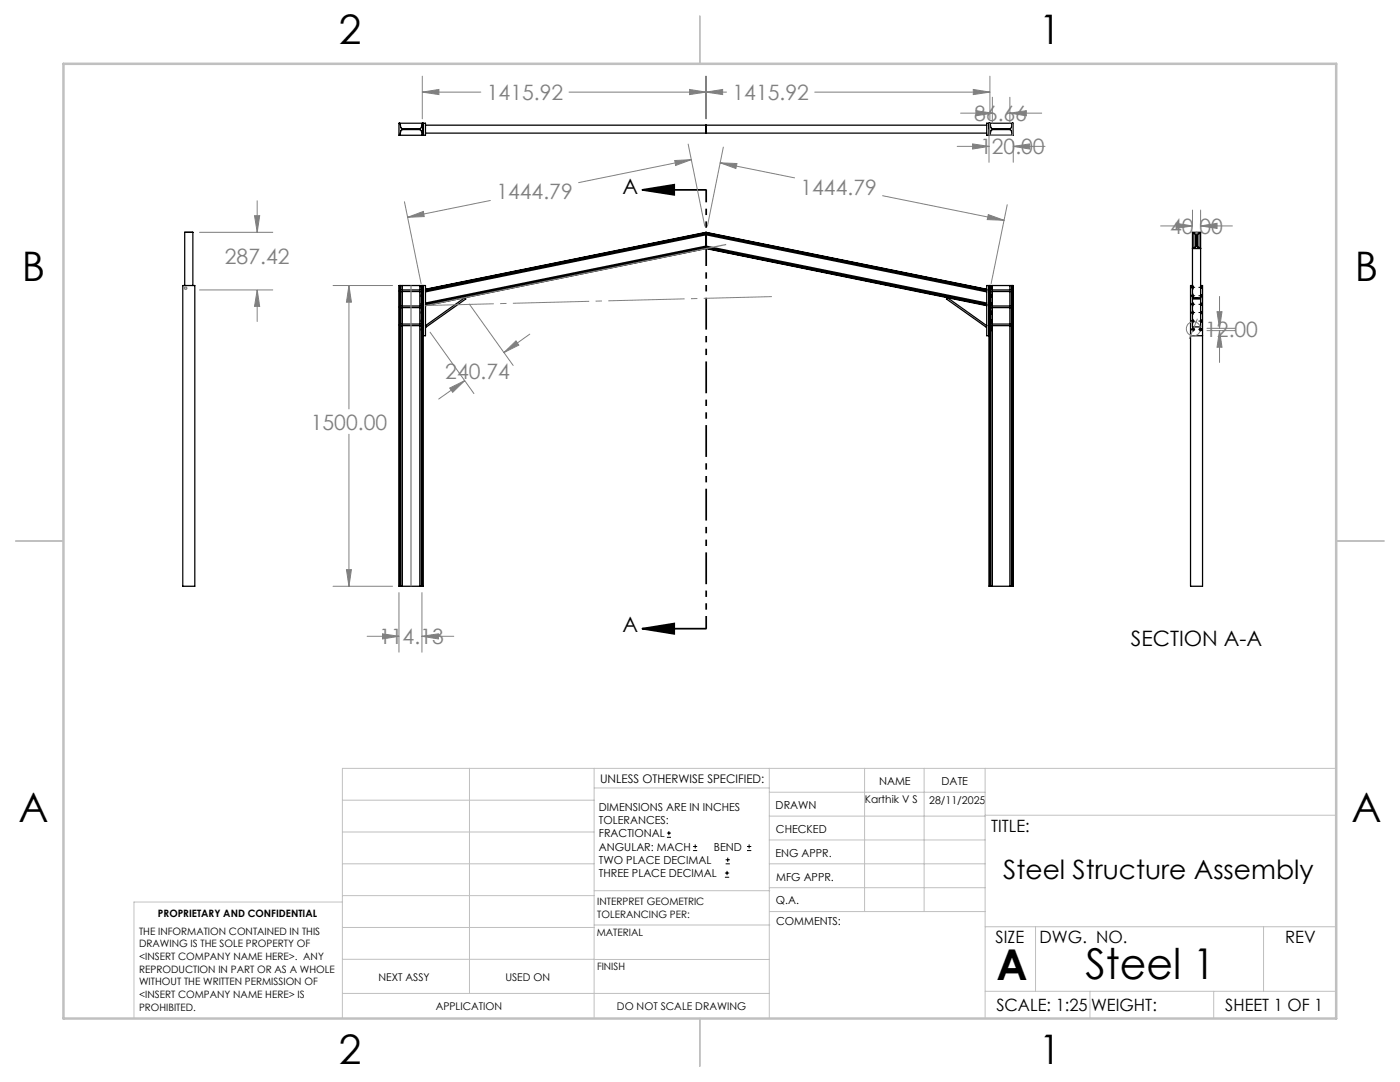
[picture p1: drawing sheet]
<svg xmlns="http://www.w3.org/2000/svg" width="279mm" height="216mm" viewBox="0 0 279 216" stroke-linecap="round" stroke-linejoin="round" font-family="sans-serif">
<g fill="none" stroke="#000" stroke-width=".25">
<path d="M79.6 24.6h5.3v2.4h-5.3zM79.7 27l.2-.1 .1-.9 .3-.1h3.5l.2 .1 .2 .9 .1 .1M79.7 24.6l.2 .1 .1 .8 .3 .2h3.5l.3-.3 .1-.7 .1-.1M84.4 24.6v2.4M84.9 25h112M84.9 26.6h112M140.9 25v1.6M196.9 24.6h5.3v2.4h-5.3zM197.4 24.6v2.4M197.5 24.6l.1 .1 .2 .8 .2 .2h3.6l.2-.2 .2-.8 .1-.1M197.5 27l.1-.1 .2-.9 .2-.1h3.5l.3 .1 .2 .9 .1 .1M36.5 57h2.4v60h-2.4z"/>
<path d="M36.9 57v-10.6h1.6v10.6M79.7 57h.2M79.7 57v60M79.7 58.2h4.6M79.7 57.9h4.6M79.7 57h-.1v60h.1M79.9 57h.1M79.9 57v.9M79.9 58.2v2.9M80 57h.3M80 57v.9M80 58.2v2.9"/>
<path d="M80.3 57h3.5M80.3 57v.9M80.3 58.2v2.9M83.8 57h.3M83.8 57v.9M83.8 58.2v2.9M84.1 58.8v.5zM84.1 57.1v.5zM84.1 57h.1M84.1 57v.9M84.1 58.2v2.9M84.2 57h.1"/>
<path d="M84.2 57v.9M84.2 58.2v2.9M84.3 57v60M84.3 57h.6v10h-.5M84.4 57l-.1 60M140.9 46.4v.2M140.9 49.4v.1M140.9 46.6v.2M140.9 49.1v.3M140.9 46.4l56 11.3M140.9 46.4h.1M140.9 46.6h.1"/>
<path d="M140.9 46.8v2.3M140.9 49.4h.1M140.9 49.5v.1M140.9 49.5l56 11.4M140.9 49.6l56 11.4M140.9 49.4l56 11.4M140.9 46.4l-56 11.3M140.9 49.4l-56 11.4M140.9 49.5l-56 11.4M140.9 49.6l-56 11.4M140.9 46.4l56 11.4M140.9 46.6l56 11.3"/>
<path d="M140.9 46.6l56 11.4M140.9 49.4l56 11.3M140.9 46.8l56 11.4M140.9 49.1l56 11.4M140.9 46.4l-56 11.4M140.9 46.6l-56 11.3M140.9 46.6l-56 11.4M140.9 49.4l-56 11.3M140.9 46.8l-56 11.4M140.9 49.1l-56 11.4M189.1 59.4l7.8 5.6-.2 .2-7.8-5.5zM197.4 57v60h.1"/>
<path d="M197.5 57h.1M197.5 58.2h4.6M197.5 57.9h4.6M197.5 57v60M197.5 57h-.6v10h.5M197.6 57h.1M197.6 57v.9M197.6 58.2v2.9M197.7 58.8v.1M197.7 58.8v.5M197.7 57.1v.2M197.7 57.1v.5"/>
<path d="M197.7 57.1h.1M197.7 57.6h.1M197.7 58.8h.1M197.7 59.3h.1M197.7 57.4v.2M197.7 59.1v.2M197.7 58.9v.2M197.7 57.3v.1M197.7 57h.3M197.7 57v.3M197.7 57.4v.5M197.7 58.2v.7"/>
<path d="M197.7 59.1v1.5M198 57h3.5M198 57v.9M198 58.2v2.9M201.5 57h.4M201.5 57v.9M201.5 58.2v2.9M201.9 57h.1M201.9 57v.9M201.9 58.2v2.9M202 57h.1M202 57v.9"/>
<path d="M202 58.2v2.9M202.1 57v60M202.1 57h.1v60h-.1M238 46.4l.1 .2M238 58.8l-.1 .1 .1 .3M238 57.1l-.1 .2 .1 .2M238 57h-.4v60h2.4v-60h-.4M238 46.4h1.6v18.8h-1.6zM238 49.6h1.6M238 59.4h1.6M238 59.7h1.6M238.1 49.4l-.1 .1"/>
<path d="M238.1 46.6h.4M238.1 46.6v2.8M238.5 46.6l.2 .2v2.3l-.2 .3M238.5 49.4h-.4M238.5 46.6v2.8M239.1 46.6l-.2 .2v2.3l.2 .3M239.1 49.4h.4M239.1 46.6v2.8M239.5 49.4l.1 .1M239.5 46.6h-.4M239.5 46.6v2.8M239.6 46.4l-.1 .2"/>
<path d="M239.6 57.1l.2 .1v.3l-.2 .1M239.6 58.8l.2 .1v.3l-.2 .1M79.7 61.1h4.6M79.7 61.4h4.6M79.7 64.7h4.6M79.7 65h4.6M79.9 61.4v3.3M79.9 65v52M80 61.4v3.3M80 65v52M80.3 61.4v3.3M80.3 65v52"/>
<path d="M83.8 61.4v3.3M83.8 65v52M84.1 65.5v.5zM84.1 63.9v.4zM84.1 62.2v.4zM84.1 60.5v.4zM84.1 61.4v3.3M84.1 65v52M84.2 61.4v3.3M84.2 65v52M84.9 65l7.8-5.6 .3 .3-7.9 5.5zM197.5 61.1h4.6v.3h-4.6"/>
<path d="M197.5 64.7h4.6M197.5 65h4.6M197.6 61.4v3.3M197.6 65v52M197.7 60.5v.1M197.7 60.5v.4M197.7 62.1v.2M197.7 62.1v.5M197.7 63.8v.2M197.7 63.8v.5M197.7 65.5v.2M197.7 65.5v.5"/>
<path d="M197.7 60.5h.1M197.7 60.9h.1M197.7 62.1h.1M197.7 62.6h.1M197.7 63.8h.1M197.7 64.3h.1M197.7 65.5h.1M197.7 66h.1M197.7 60.7v.2M197.7 62.4v.2M197.7 64.1v.2M197.7 65.8v.2"/>
<path d="M197.7 62.3v.1M197.7 64v.1M197.7 60.6v.1M197.7 65.7v.1M197.7 60.7v.4M197.7 61.4v.9M197.7 62.4v1.6M197.7 64.1v.6M197.7 65v.7M197.7 65.8v51.2M198 61.4v3.3M198 65v52"/>
<path d="M201.5 61.4v3.3M201.5 65v52M201.9 61.4v3.3M201.9 65v52M202 61.4v3.3M202 65v52M237.6 67h2.4M238 63.9l-.1 .1 .1 .3M238 62.2l-.1 .1 .1 .3M238 60.5l-.1 .1 .1 .3M239.6 63.8l.2 .2v.2l-.2 .1M239.6 62.1l.2 .2v.2l-.2 .1"/>
<path d="M239.6 60.5l.2 .1v.2l-.2 .1M79.7 117h.2M79.9 117h.1M80 117h.3M80.3 117h3.5M83.8 117h.3M84.1 117h.1M84.2 117h.1M197.5 117h.1M197.6 117h.1M197.7 117h.3M198 117h3.5"/>
<path d="M201.5 117h.4M201.9 117h.1M202 117h.1"/>
<circle cx="238.1" cy="65.7" r=".24"/>
<circle cx="239.6" cy="65.7" r=".24"/>
</g>
<g fill="none" stroke="#808080" stroke-width=".2">
<path d="M84.3 18.4l3.3-.5v1zM84.3 15.2v8.5M84.3 18.4h11.7M113.6 18.4h31.4M137.6 17.9l3.3 .5-3.3 .5zM140.9 18.4l3.3-.5v1zM140.9 15.2v8.5M162.6 18.4h35M194.2 17.9l3.4 .5-3.4 .5zM197.6 15.2v8.5M198 19.4v5.2M201.5 19.4v5.2"/>
<path d="M134.7 32l3.3-.1-3.2 1.1zM137.3 28.8l3.4 16.3M138 31.9l-22.5 4.5M143.7 32.5l3.4 .1-.2 1zM143.7 32.5l14.9 3M144.4 29.4l-3.2 15.7M176.1 39.1l24.3 4.9M191 29.2h6.4M191.7 22.6h6.3M194.1 28.7l3.3 .5-3.3 .5zM194.8 22.1l3.2 .5-3.2 .5zM197.4 25.9v6.5"/>
<path d="M201.5 22.6l3.3-.5v1zM201.5 22.6h6.4M202.2 29.2l3.3-.5v1zM202.2 28.3v4.1M202.2 29.2h6.4M39.8 46.4h14.7M39.8 57.9h14.7M50.8 43h1l-.5 3.4zM51.3 57.9l.5 3.2h-1zM51.3 40v6.4M51.3 57.9v6.3M66.5 57h11.9"/>
<path d="M69.6 57l.5 3.3h-1zM69.6 57v24.6M80.7 40.3l3.3 16.3M81.4 43.4l3.1-1.2 .2 1zM97.9 40l-16.5 3.4M197.2 42.8l3.2 1.2-3.4-.2zM201 40.9l-3.2 15.7M231.6 45.1h6.4M234.7 44.6l3.3 .5-3.3 .5zM238 41.9v3.2M239.6 45.1l3.3-.5v1zM239.6 41.9v3.2"/>
<path d="M239.6 45.1h6.4M243.4 59.2v6.3M85.8 66.3l8.8 12.2M89.7 77.4l3-1.4-2.4 2.3zM92.7 76l-5.1 3.6M93.7 60.7l8.7 12.2M100.6 70.3l2.4-2.3 .5 .9zM105.7 66.7l-5.1 3.6M239 63.6l-1.7 4M240.9 65.5h5.7M240.9 66h5.7M242.9 62.2h1l-.5 3.3z"/>
<path d="M243.4 66l.5 3.3h-1zM243.4 66v6.3M69.6 86.6v30.4M66.5 117h11.9M69.1 113.7h1l-.5 3.3zM79.6 118.3v11.8M84.2 118.3v11.8M73.3 127h6.3M76.3 126.5l3.3 .5-3.3 .5zM84.2 127l3.3-.5v1zM84.2 127h6.4"/>
<circle cx="238.2" cy="65.6" r="1.41"/>
</g>
<g fill="none" stroke="#000" stroke-width=".2">
<path d="M237.8 59h.1M237.8 57.3h.1M238 59h.2M238 57.3h.2M238.1 57v.2M238.1 57.2v.2M238.1 57.5v.2M238.1 58.7v.1M238.1 58.9v.2M238.1 59.2v.2M238.3 59h.1M238.3 57.3h.1"/>
<path d="M239.3 59h.1M239.3 57.3h.1M239.5 59h.2M239.5 57.3h.2M239.6 57v.2M239.6 57.2v.2M239.6 57.5v.2M239.6 58.7v.1M239.6 58.9v.2M239.6 59.2v.2M239.8 59h.1M239.8 57.3h.1"/>
<path d="M237.8 60.7h.1M237.8 65.7h.1M237.8 64.1h.1M237.8 62.4h.1M238 60.7h.2M238 65.7h.2M238 64.1h.2M238 62.4h.2M238.1 60.4v.1M238.1 60.6v.2M238.1 60.9v.1M238.1 62.1v.1"/>
<path d="M238.1 62.3v.2M238.1 62.6v.1M238.1 63.7v.2M238.1 64v.2M238.1 64.3v.1M238.1 65.4v.1M238.1 65.7v.1M238.1 65.9v.2M238.3 60.7h.1M238.3 65.7h.1M238.3 64.1h.1M238.3 62.4h.1"/>
<path d="M239.3 60.7h.1M239.3 65.7h.1M239.3 64.1h.1M239.3 62.4h.1M239.5 60.7h.2M239.5 65.7h.2M239.5 64.1h.2M239.5 62.4h.2M239.6 60.4v.1M239.6 60.6v.2M239.6 60.9v.1M239.6 62.1v.1"/>
<path d="M239.6 62.3v.2M239.6 62.6v.1M239.6 63.7v.2M239.6 64v.2M239.6 64.3v.1M239.6 65.4v.1M239.6 65.7v.1M239.6 65.9v.2M239.8 60.7h.1M239.8 65.7h.1M239.8 64.1h.1M239.8 62.4h.1"/>
<path d="M133.1 167.1h.8M133.1 166.2h.8M133.5 165.8v.9M138.3 169.7h.8M138.3 168.9h.8M138.7 168.5v.8M144.7 175h.8M144.7 174.2h.8M144.8 172.4h.9M144.8 171.6h.9M145.1 173.8v.8M145.2 171.1v.9"/>
<path d="M149.1 169.7h.8M149.1 168.9h.8M149.5 168.5v.8"/>
</g>
<path d="M128.2 37.9l6.3-1v2zM128.2 37.9h12.7M128.2 125.4l6.3-1v2.1zM128.2 125.4h12.7" fill="none" stroke="#000" stroke-width=".35"/>
<g fill="none" stroke="#808080" stroke-width=".25">
<path d="M197.5 24.6v2.4h4.6v-2.4M82 57v60M144.9 48.8l-60 12.2"/>
<circle cx="37.1" cy="57.5" r=".24"/>
</g>
<path d="M140.9 37.9v87.5" fill="none" stroke="#000" stroke-width=".35" stroke-dasharray="6.3 1.3 1.3 1.3 1.3 1.3" stroke-dashoffset="3.8" stroke-linecap="butt"/>
<path d="M84.9 61l69.2-1.8" fill="none" stroke="#808080" stroke-width=".2" stroke-dasharray="15.2 1.3 1.3 1.3" stroke-dashoffset="1.6" stroke-linecap="butt"/>
<g fill="none" stroke="#c0c0c0" stroke-width=".2">
<path d="M68.3 159.7h50.3M93.7 153.3v44.9M118.6 153.3v49.9M118.6 157.2h34.9M153.5 153.3v49.9M153.5 158.1h43.1M172.5 153.3v28.6M184.4 153.3v28.6M196.6 153.3v49.9M266.7 153.3h-198.4v49.9M68.3 178.7h50.3M68.3 172.4h50.3"/>
<path d="M68.3 166h50.3M68.3 180h-41.6v23.2M118.6 177.7h35M153.5 167.6h43.1M153.5 162.8h43.1M153.5 172.4h43.1M153.5 177.1h43.1M196.6 162.7h70.1M68.3 198.2h85.2M68.3 191.4l85.2 .1M68.3 185.1h50.3M118.6 184.6h35"/>
<path d="M153.6 181.9h43M196.6 197.8h70.1M196.6 184.9h70.1M206.7 184.9v12.9M217.5 197.8v5.4M242.2 197.8v5.4M252.2 184.9v12.9"/>
</g>
<path d="M139.7 3.2v9.5M3.1 107.9h9.6M266.7 107.9h9.5M139.7 203.2v9.6" fill="none" stroke="#c0c0c0" stroke-width=".25"/>
<path d="M12.7 12.7h254v190.5h-254z" fill="none" stroke="#c0c0c0" stroke-width=".5"/>
<path d="M128.2 37.9l6.3-1v2zM128.2 125.4l6.3-1v2.1z" fill="#000"/>
<g fill="#808080">
<path d="M69.1 113.7h1l-.5 3.3zM69.6 57l.5 3.3h-1zM76.3 126.5l3.3 .5-3.3 .5zM84.2 127l3.3-.5v1zM134.7 32l3.3-.1-3.2 1.1zM81.4 43.4l3.1-1.2 .2 1zM143.7 32.5l3.4 .1-.2 1zM197.2 42.8l3.2 1.2-3.4-.2zM100.6 70.3l2.4-2.3 .5 .9zM89.7 77.4l3-1.4-2.4 2.3z"/>
<path d="M137.6 17.9l3.3 .5-3.3 .5zM84.3 18.4l3.3-.5v1zM140.9 18.4l3.3-.5v1zM194.2 17.9l3.4 .5-3.4 .5zM194.1 28.7l3.3 .5-3.3 .5zM202.2 29.2l3.3-.5v1zM194.8 22.1l3.2 .5-3.2 .5zM201.5 22.6l3.3-.5v1z"/>
<path d="M234.7 44.6l3.3 .5-3.3 .5zM239.6 45.1l3.3-.5v1zM242.9 62.2h1l-.5 3.3zM243.4 66l.5 3.3h-1z"/>
<path d="M50.8 43h1l-.5 3.4zM51.3 57.9l.5 3.2h-1z"/>
</g>
<g font-size="8.5">
<text x="198.9" y="195.5">A</text>
<text x="216.6" y="195.4">Steel 1</text>
</g>
<g font-size="8.1">
<text x="67.6" y="8.9">2</text>
<text x="207.3" y="8.9">1</text>
<text x="4.4" y="56.2">B</text>
<text x="270.4" y="56.2">B</text>
<text x="3.7" y="164.1">A</text>
<text x="269.7" y="164.1">A</text>
<text x="67.6" y="212.4">2</text>
<text x="207.3" y="212.4">1</text>
</g>
<text font-size="5.3" x="200.2" y="175.5">Steel Structure Assembly</text>
<g font-size="4.2" fill="#808080">
<text x="97.2" y="20">1415.92</text>
<text x="146.2" y="20">1415.92</text>
<text x="194.4" y="24.2">86.66</text>
<text x="195.6" y="30.8">120.00</text>
<text x="99.1" y="39.8">1444.79</text>
<text x="159.8" y="38.9">1444.79</text>
<text x="233.5" y="46.7">40.00</text>
<text x="44.9" y="52.6">287.42</text>
<text x="240.5" y="67.1">12.00</text>
<text x="88.9" y="75.7">240.74</text>
<text x="62" y="85.7">1500.00</text>
<text x="75.7" y="128.6">114.13</text>
</g>
<g font-size="4.2">
<text x="124.3" y="38.6">A</text>
<text x="124.3" y="126.2">A</text>
<text x="225.7" y="128.9">SECTION A-A</text>
</g>
<g font-size="3.4">
<text x="197.8" y="166">TITLE:</text>
<text x="198.7" y="188.1">SIZE</text>
<text x="207.5" y="188.1">DWG. NO.</text>
<text x="256.5" y="188.2">REV</text>
<text x="198.8" y="201.7">SCALE: 1:25</text>
<text x="217.7" y="201.8">WEIGHT:</text>
<text x="244.5" y="201.7">SHEET 1 OF 1</text>
</g>
<text font-size="2.4" x="119.8" y="156.2">UNLESS OTHERWISE SPECIFIED:</text>
<g font-size="2.2">
<text x="119.5" y="161.8">DIMENSIONS ARE IN INCHES</text>
<text x="154.8" y="161.4">DRAWN</text>
<text x="175.4" y="156.6">NAME</text>
<text x="187.9" y="156.7">DATE</text>
<text x="119.5" y="164.4">TOLERANCES:</text>
<text x="119.5" y="167.1">FRACTIONAL</text>
<text x="154.9" y="166.3">CHECKED</text>
<text x="119.5" y="169.7">ANGULAR: MACH</text>
<text x="119.5" y="172.4">TWO PLACE DECIMAL</text>
<text x="142.5" y="169.7">BEND</text>
<text x="154.8" y="170.9">ENG APPR.</text>
<text x="119.5" y="175">THREE PLACE DECIMAL</text>
<text x="154.9" y="175.7">MFG APPR.</text>
<text x="154.9" y="180.4">Q.A.</text>
<text x="154.9" y="184.6">COMMENTS:</text>
</g>
<g font-size="2.1">
<text x="172.6" y="160.2">Karthik V S</text>
<text x="185.4" y="160.5">28/11/2025</text>
<text x="75.5" y="195.7">NEXT ASSY</text>
<text x="100.9" y="195.7">USED ON</text>
<text x="86.9" y="201.5">APPLICATION</text>
<text x="123.1" y="201.6">DO NOT SCALE DRAWING</text>
</g>
<g font-size="2">
<text x="31.5" y="182.9">PROPRIETARY AND CONFIDENTIAL</text>
<text x="119.2" y="180.6">INTERPRET GEOMETRIC</text>
<text x="119.2" y="183.1">TOLERANCING PER:</text>
<text x="27.8" y="186.5">THE INFORMATION CONTAINED IN THIS</text>
<text x="27.8" y="189">DRAWING IS THE SOLE PROPERTY OF</text>
<text x="27.8" y="191.6">&lt;INSERT COMPANY NAME HERE&gt;. ANY</text>
<text x="119.1" y="186.7">MATERIAL</text>
<text x="27.8" y="194.1">REPRODUCTION IN PART OR AS A WHOLE</text>
<text x="27.8" y="196.6">WITHOUT THE WRITTEN PERMISSION OF</text>
<text x="119.1" y="193.5">FINISH</text>
<text x="27.8" y="199.1">&lt;INSERT COMPANY NAME HERE&gt; IS</text>
<text x="27.8" y="201.7">PROHIBITED.</text>
</g>
</svg>
